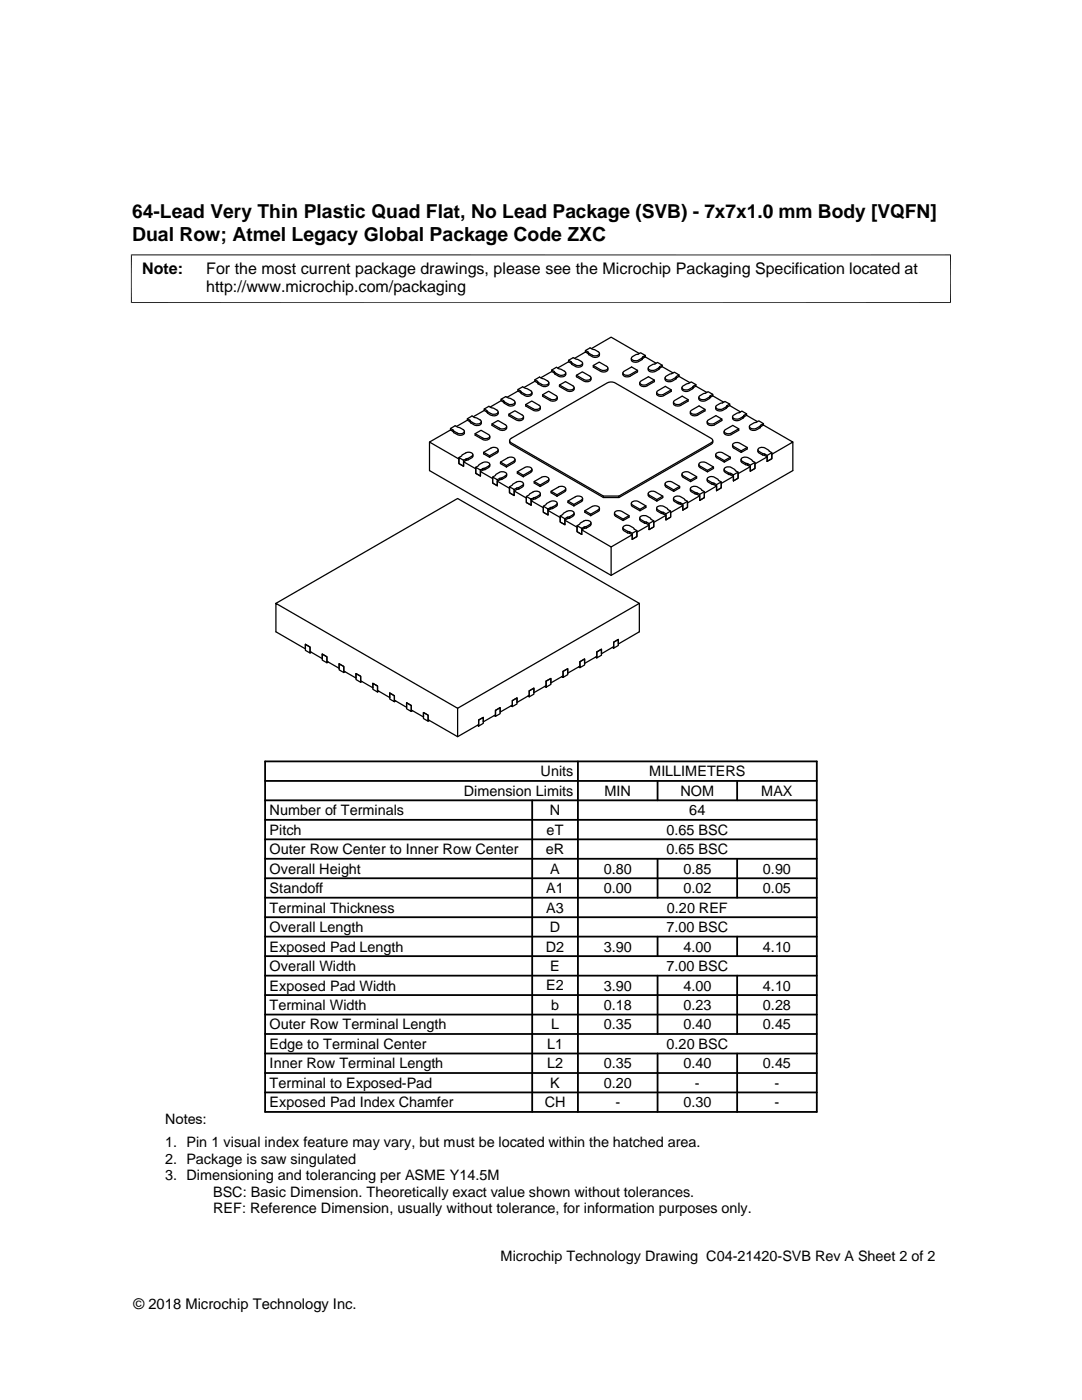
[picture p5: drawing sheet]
<svg xmlns="http://www.w3.org/2000/svg" width="216mm" height="279mm" viewBox="0 0 216 279" stroke-linecap="round" stroke-linejoin="round" font-family="sans-serif">
<g fill="none" stroke="#000" stroke-width=".25">
<path d="M100 80l-2.2 1.2M100 79.7l.5 .3v.3M100 80v-.3l.9-.6 1.6 .8 .3 .4a1.04 1.04 0 0 1-1.5 .3l-.7-.4M100 80l.5 .3a1.57 1.57 0 0 0 2.1 .5l.2-.5M100.5 80l.1 .5M103.4 77.7l.5 .3v.3M103.4 78l-2.2 1.3M103.4 78v-.3l.9-.5 1.6 .8 .2 .3a.88 .88 0 0 1-1.4 .4l-.7-.4M103.4 78l.5 .3a1.42 1.42 0 0 0 2.2 .4l.1-.4M103.9 78l.1 .5M106.7 75.8l.6 .3v.3M106.7 76.1v-.3l1-.6 1.6 .8a.37 .37 0 0 1 .2 .4 .37 .37 0 0 1-.3 .4h-.9l-.9-.5"/>
<path d="M106.7 76.1l-2.2 1.2M106.7 76.1l.6 .3a1.42 1.42 0 0 0 2.2 .4v-.4M107.3 76.1l.1 .5M108.3 78.8l1.4 .8a.98 .98 0 0 0 1.5-.3l-.2-.3-1.5-.9-1.2 .7v.3l1.4 .8a.89 .89 0 0 0 1.5-.6M110.1 73.9l.5 .2v.3M110.1 74.1v-.2l.9-.6 1.6 .8a.38 .38 0 0 1 .3 .4 .38 .38 0 0 1-.3 .3l-.9 .1-1-.5M110.1 74.1l-2.2 1.3M110.1 74.1l.5 .3a1.49 1.49 0 0 0 2.2 .5l.1-.5M110.6 74.1l.1 .6M111.6 76.8l1.5 .9a.98 .98 0 0 0 1.5-.4l-.3-.3-1.5-.8-1.2 .6v.3l1.5 .9a.85 .85 0 0 0 .9 .1 .85 .85 0 0 0 .6-.8M113.5 71.9l.5 .3v.3M113.5 72.2v-.3l.9-.5 1.6 .7a.36 .36 0 0 1 .2 .3 .36 .36 0 0 1-.1 .4l-1 .1-1-.5"/>
<path d="M113.5 72.2l-2.2 1.2M113.5 72.2l.5 .3a1.45 1.45 0 0 0 2.2 .5v-.5M114 72.2l.1 .5M115 74.9l1.5 .8a.98 .98 0 0 0 1.4-.3l-.2-.3-1.5-.9-1.2 .7v.3l1.5 .9a.87 .87 0 0 0 .9 .1 .87 .87 0 0 0 .5-.8M116.8 70l.5 .3v.3M116.8 70.3v-.3l1-.6 1.6 .8a.37 .37 0 0 1 .2 .4 .37 .37 0 0 1-.3 .3l-.9 .1-.9-.5M116.8 70.3l-2.2 1.2M116.8 70.3l.5 .3a1.49 1.49 0 0 0 2.2 .4l.1-.5M117.3 70.3l.2 .5M118 69.6l3.9-2.3 5.7 3.2M118.4 72.9l1.4 .9a.91 .91 0 0 0 1.5-.4l-.2-.3-1.5-.8-1.2 .6v.4l1.4 .8a.99 .99 0 0 0 1.5-.3v-.4M127.2 73.9l-1.5 .9a.86 .86 0 0 1-1.4-.5l1.7-1.1 1.2 .7v.3l-1.6 .9a.82 .82 0 0 1-.9 .1 .82 .82 0 0 1-.4-.8"/>
<path d="M128.1 71.5l.1-.3v.3M128.2 71.5l-.1 .3-.7 .4a.86 .86 0 0 1-.9 .1 .86 .86 0 0 1-.5-.8M128.2 71.2l.6-.3v.3M128.8 71.2l-.6 .3M128.8 70.9l-1-.5-.5 .3a1.41 1.41 0 0 0-1.3 .8 1.03 1.03 0 0 0 1.4 .4l.7-.4v.3M128.8 71.2l2.1 1.3M129.3 73.4a.86 .86 0 0 0 .6 .9 .86 .86 0 0 0 .9-.2l.7-.4 .1-.2M130.6 75.9l-1.5 .8a.97 .97 0 0 1-1.4-.4l1.7-1.1 1.2 .7v.3l-1.5 .8a1.02 1.02 0 0 1-1.4-.3v-.3M131.5 73.4l.1-.2v.3M131.6 73.2l.5-.3v.3M132.1 73.2l-.5 .3M132.1 72.9l-.9-.6-1.8 1a.76 .76 0 0 0 .4 .7 .76 .76 0 0 0 .9-.1l.8-.5v.3"/>
<path d="M132.1 73.2l2.2 1.2M132.7 75.4a.87 .87 0 0 0 .5 .8 .87 .87 0 0 0 1-.1l.7-.5 .1-.2M133.9 77.8l-1.4 .9a.98 .98 0 0 1-1.5-.4l1.8-1.2 1.1 .7v.3l-1.4 .9a1.02 1.02 0 0 1-1.5-.4v-.3M134.9 75.3l.1-.2v.3M135 75.1l.5-.3v.3M135.5 75.1l-.5 .3M135.5 74.8l-.9-.5-.6 .3a1.43 1.43 0 0 0-1.3 .8 1.04 1.04 0 0 0 1.5 .3l.7-.4v.3M135.5 75.1l2.2 1.3M136.1 77.3a.87 .87 0 0 0 .5 .8 .87 .87 0 0 0 .9-.1l.8-.6M137.3 79.8l-1.5 .8a.91 .91 0 0 1-1.4-.5l1.7-1 1.2 .7v.3l-1.6 .9a.81 .81 0 0 1-.9 0 .81 .81 0 0 1-.4-.7M138.2 77.3l.1-.2v.3M138.3 77.1l.6-.3v.3"/>
<path d="M138.9 77.1l-.6 .3M138.9 76.8l-1-.6-1.6 .8a.37 .37 0 0 0-.2 .4 .37 .37 0 0 0 .3 .3l.7 .1 1.1-.5v.3M138.9 77.1l2.1 1.2M139.4 79.3a.87 .87 0 0 0 .6 .8 .87 .87 0 0 0 .9-.2l.8-.6M141.6 79.2l.1-.2v.3M141.7 79l.5-.3v.3M142.2 79l-.5 .3M142.2 78.7l-.9-.5-1.6 .8a.36 .36 0 0 0-.3 .3 .36 .36 0 0 0 .3 .4l.8 .1 1.1-.6v.3M142.2 79l2.2 1.3M85.7 88.2v5.7l36.2 20.9 36.3-20.9v-5.7M89.9 85.8l-4.2 2.4 5.9 3.4v.9l.9 .5v-.8l1.7-.9 .2-.6M89.9 85.8v-.3l.9-.5 1.6 .7 .3 .3a.89 .89 0 0 1-1.5 .4l-.7-.4"/>
<path d="M89.9 85.5l.5 .3v.3M89.9 85.8l.5 .3a1.45 1.45 0 0 0 2.3 .4v-.4M90.4 85.8l.1 .5M91.6 91.3l1.3-.9a.99 .99 0 0 1 1.5 .4l-.2 .2-.8 .5M92.5 91.9l-.9-.6v1.2l.9 .5v-1.1l.5-.3v.3M92.5 92.2l2.4 1.4v.9l1 .5v-.9l1.6-.8 .2-.2v-.4M93 91.6l.4-.1v.3M93.3 83.9l-2.2 1.2M93.3 83.6l.5 .3v.3M93.3 83.9v-.3l.9-.6 1.6 .8 .2 .3a.9 .9 0 0 1-1.4 .4l-.7-.4M93.3 83.9l.5 .3a1.44 1.44 0 0 0 2.2 .3v-.4M93.8 83.9l.1 .5"/>
<path d="M94.8 86.6l1.5 .8a1.1 1.1 0 0 0 1.4-.3l-.1-.3-1.6-.9-1.2 .7v.2M94.8 86.8l1.5 .9a.85 .85 0 0 0 .9 .2 .85 .85 0 0 0 .5-.8M94.9 93.3l1.4-1a.89 .89 0 0 1 1.4 .5l-.9 .6M95.9 94.1l2.4 1.4v.9l.9 .5v-.9l1.6-.7 .3-.3v-.4M96.4 93.8v-.3l-.5 .3v1.2l-1-.5v-1.2l1 .5M96.4 93.5l.4-.1v.3M96.5 90.3l1.2 .7v.2M96.6 81.9l-2.2 1.3M96.6 81.6l.5 .3v.3M96.6 81.9v-.3l1-.5 1.6 .8 .2 .3a1.4 1.4 0 0 1-2.1-.1M96.6 81.9l.5 .3a1.49 1.49 0 0 0 2.3 .4v-.4M97.1 81.9l.2 .5"/>
<path d="M97.7 91l1.5-.9a.48 .48 0 0 0 .1-.6 .48 .48 0 0 0-.6-.2l-.6 .1-1.6 .9v.3l1.2 .6M98.2 84.6l1.5 .8a.98 .98 0 0 0 1.4-.3l-.2-.3-1.5-.9-1.2 .7v.3l1.5 .9a.86 .86 0 0 0 .9 .1 .86 .86 0 0 0 .5-.8M98.3 95.2l.5-.3 .2-.2a1.41 1.41 0 0 1 2.1-.1l-.2 .3-.8 .5M99.2 95.7l-.9-.5v1.2l.9 .5v-1.2l.6-.3v.3M99.2 96l2.5 1.5v.8l.9 .6v-.9l1.6-.8 .2-.2 .1-.4M99.4 89.8l-.1 .5-1.6 .9M99.8 95.4h.3v.3M99.9 92.2l1.1 .7v.3M101 92.9l1.5-.8a.44 .44 0 0 0 .2-.6 .44 .44 0 0 0-.5-.3l-.9 .2-1.4 .8v.3l1.1 .7M101.5 82.7l1.5 .8a.91 .91 0 0 0 1.5-.4l-.2-.2-1.6-.9-1.2 .7v.3l1.5 .8a.85 .85 0 0 0 1 .2 .85 .85 0 0 0 .5-.8M101.7 97.2l1.3-1a1.04 1.04 0 0 1 1.5 .4l-.2 .2-.8 .5M101.7 87.9l.2 .7 18.5 10.7h3.1l18.4-10.6 .3-.4v-.4"/>
<path d="M102.6 97.7l-.9-.5v1.1l.9 .6v-1.2l.5-.3v.3M102.6 98l2.4 1.4v.9l1 .5v-.9l1.7-.8 .1-.6M102.8 91.7l-.2 .6-1.6 .9M103.1 97.4l.4-.1v.3M103.2 94.1l1.2 .7v.3M104.4 94.8l1.6-.9a.57 .57 0 0 0-.1-.6 .57 .57 0 0 0-.7-.1h-.4l-1.6 .9v.4l1.2 .6M104.9 80.7l1.5 .9a1.12 1.12 0 0 0 1.4-.3l-.2-.4-1.5-.9-1.2 .7v.3l1.5 .9a.89 .89 0 0 0 1.4-.7M105 99.1l1.4-.9a1.04 1.04 0 0 1 1.4 .3l-.1 .3-.8 .5M106 99.6l-1-.5v1.2l1 .5v-1.2l.5-.3v.3M106 99.9l2.4 1.4v.9l.9 .6v-.9l1.7-.9 .2-.5M106.2 93.6l-.2 .6-1.6 .9M106.5 99.3h.4v.2"/>
<path d="M106.6 96.1l1.2 .7v.3M107.8 96.8l1.7-1.1a.89 .89 0 0 0-1.4-.4l-1.5 .8v.3l1.2 .7M109.5 95.6l-.1 .6-1.6 .9M110 98l1.1 .7v.3M111.1 98.7l1.5-.8a.4 .4 0 0 0 .3-.5 .4 .4 0 0 0-.5-.3h-.9l-1.5 .9v.3l1.1 .7M112.9 97.5l-.2 .6-1.6 .9M113.3 100l1.2 .7v.3M116.2 99.5l-.1 .6-1.6 .9M120.4 99h3.1v.3M123.5 99l18.4-10.6a.47 .47 0 0 0 .3-.5 .47 .47 0 0 0-.3-.4l-19.2-11.1-.7-.2-.8 .2-19.2 11.1-.3 .3v.2l.3 .4 18.4 10.6v.3M129.3 98.5l.2 .6 1.6 .9 1.1-.7v-.3l-1.4-.8a.98 .98 0 0 0-1.4 .4l.2 .2 1.5 .9M132.2 99l-1.1 .7v.3"/>
<path d="M132.7 96.6l.1 .5 1.6 1 1.2-.7v-.3l-1.4-.9a.98 .98 0 0 0-1.5 .4l.2 .3 1.5 .9M134.4 99.5l.1 .6 1.2 .5M135.6 97.1l-1.2 .7v.3M136.1 94.6l.1 .6 1.6 .9 1.2-.7v-.3l-1.5-.8a1 1 0 0 0-1.4 .4l1.7 1.1M137.8 97.5l.1 .6 1.2 .6M138.7 98.3l.4 .1v.3M138.7 98.6v-.3l-.7-.4a.49 .49 0 0 1-.1-.6 .49 .49 0 0 1 .6-.3l.6 .1 1.4 1v1.2l-.9 .6M139 95.1l-1.2 .7v.3M139.1 98.4l.5 .3v1.2M139.1 98.7l.5 .3v.9M139.4 92.7l.2 .5 1.6 1 1.2-.7v-.3l-1.5-.9a.9 .9 0 0 0-1.4 .5l1.7 1.1M139.6 99l-2.4 1.4v.9l-1 .5"/>
<path d="M140.5 98.1l-.9 .6M140.7 81.7l-1.5 .8a.89 .89 0 0 1-1.4-.4l1.7-1.1 1.2 .7v.3l-1.6 .9a.82 .82 0 0 1-.9 .1 .82 .82 0 0 1-.4-.8M141.1 95.6l.2 .6 .8 .4 .4 .1M142.1 96.3l.4 .1v.3M142.1 96.6v-.3l-1-.6a.89 .89 0 0 1 1.5-.5l1.3 1v1.2l-.9 .5M142.4 93.2l-1.2 .7v.3M142.5 96.4l.5 .3v1.2M142.5 96.7l.5 .3v.9M142.8 90.7l.2 .6 1.5 .9 1.2-.7v-.3l-1.4-.8a.97 .97 0 0 0-1.5 .4l1.7 1.1M143 97l-2.5 1.4v.9l-.9 .6M143.9 96.2l-.9 .5M144 83.6l-1.4 .9a.86 .86 0 0 1-1.5-.5l1.8-1 1.1 .6v.3l-1.6 1a.82 .82 0 0 1-.9 0 .82 .82 0 0 1-.4-.8"/>
<path d="M144.5 93.6v.4a1.83 1.83 0 0 0 1.3 .8M144.9 81.2l.2-.3v.3M145.1 81.2l-.2 .3-1.1 .5a.74 .74 0 0 1-1-.8M145.1 80.9l.5-.3v.3M145.4 94.4l.4 .1v.3M145.4 94.7v-.3l-.9-.7a.9 .9 0 0 1 1.4-.4l1.4 .9v1.2l-1 .6M145.6 80.9l-.5 .3M145.6 80.6l-.9-.5-.6 .3a1.51 1.51 0 0 0-1.3 .8 1.03 1.03 0 0 0 1.5 .4l.6-.4v.3M145.6 80.9l2.2 1.3M145.7 91.2l-1.2 .7v.3M145.8 94.5l.5 .3v1.2M145.8 94.8l.5 .3v.9"/>
<path d="M146.2 88.8l.1 .6 1.6 .9 1.2-.7v-.3l-1.5-.8a.96 .96 0 0 0-1.4 .4l1.7 1.1M146.2 83.2a.87 .87 0 0 0 .5 .8 .87 .87 0 0 0 .9-.2l.7-.4 .1-.2M146.3 95.1l-2.4 1.4v.9l-.9 .5M147.3 94.2l-1 .6M147.4 85.6l-1.5 .8a.96 .96 0 0 1-1.4-.4l.2-.3 1.5-.8 1.2 .7v.3l-1.5 .8a1.02 1.02 0 0 1-1.4-.3v-.3M147.9 91.7l.1 .6 1.2 .5M148.3 83.1l.1-.2v.3M148.4 82.9l.6-.3v.3M148.8 92.8v-.3l-.7-.4a.55 .55 0 0 1 0-.8 .55 .55 0 0 1 .7-.1 2.03 2.03 0 0 1 1.3 .8l.5 .3v1.2l-.9 .5M148.8 92.5h.4v.3M149 82.9l-.6 .3M149 82.6l-1-.6-1.6 .8a.37 .37 0 0 0-.2 .4 .37 .37 0 0 0 .3 .3l.7 .1 1.1-.5v.3"/>
<path d="M149 82.9l2.1 1.2M149.1 89.3l-1.2 .7v.3M149.2 92.5l.5 .3v1.2M149.2 92.8l.5 .3v.9M149.5 85.1a.88 .88 0 0 0 .6 .8 .88 .88 0 0 0 .9-.1l.7-.4 .1-.3M149.7 93.1l-2.4 1.4v.9l-1 .6M150.6 92.3l-.9 .5M151.2 89.8l.2 .5 1.2 .6M151.7 85l.1-.2v.3M151.8 84.8l.5-.3v.3M152.2 90.8v-.3l-1-.7a.92 .92 0 0 1 1.5-.4l1.3 .9v1.2l-.9 .6M152.2 90.5l.4 .1v.3"/>
<path d="M152.3 84.5l-.9-.5-1.6 .8a.37 .37 0 0 0-.3 .3 .37 .37 0 0 0 .3 .4l.8 .1 1.1-.6v.4M152.3 84.8l-.5 .3M152.3 84.8l5.9 3.4-4.2 2.5v.8l-.9 .6M152.6 90.6l.5 .3v1.2M152.6 90.9l.5 .3v.9M153.1 91.2l-2.5 1.4v.9l-.9 .5M154 90.3l-.9 .6M108.4 101l1.3-.9a1.02 1.02 0 0 1 1.5 .3l-.2 .3-.7 .5M109.3 101.6l-.9-.6v1.2l.9 .6v-1.2l.6-.3v.3M109.3 101.9l2.5 1.4v.9l.9 .5v-.9l.5-.3a1.45 1.45 0 0 0 1.4-.8v-.3M109.9 101.3l.4-.1v.3M111.8 103l1.3-1a.96 .96 0 0 1 1.5 .4l-.2 .3-.8 .4"/>
<path d="M112.7 103.8l2.4 1.4v.9l1 .6v-1l1.6-.7 .2-.3v-.4M113.2 103.5v-.3l-.5 .3v1.2l-.9-.5v-1.2l.9 .5M113.2 103.2l.4-.1v.3M114.5 100.7l1.5-.9a.38 .38 0 0 0 .2-.4 .38 .38 0 0 0-.3-.3h-1l-1.6 .9v.3l1.2 .7M115.1 104.9l.7-.5a1.4 1.4 0 0 1 2.1-.1l-.2 .4-.7 .4M116.1 105.5l-1-.6v1.2l1 .6v-1.2l.5-.3v.3M116.1 105.7l5.8 3.5 4.3-2.5M116.6 105.2l.4-.1v.3M116.7 101.9l1.2 .7v.3M117.9 102.6l1.5-.8a.38 .38 0 0 0 .2-.4 .38 .38 0 0 0-.3-.4h-1l-1.6 .9v.3l1.2 .7M119.6 101.4l-.1 .6-1.6 .9M121.9 109.2v5.6"/>
<path d="M122.6 102.4l.1 .6 1.6 .9 1.2-.7v-.3l-1.4-.9a.9 .9 0 0 0-1.5 .5l1.7 1.1M124.3 105.3l.1 .6 .8 .5h.4M125.2 106l.4 .1v.3M125.2 106.4v-.4l-.7-.4a.34 .34 0 0 1-.2-.3 .34 .34 0 0 1 .2-.3l.5-.2a1.79 1.79 0 0 1 1.6 .8l.5 .3v1.2l-.9 .5M125.5 102.9l-1.2 .7v.3M125.6 106.1l.6 .3v1.2M125.6 106.4l.6 .3v.9M126 100.5l.1 .5 1.6 .9 1.2-.6v-.3l-1.5-.9a.99 .99 0 0 0-1.4 .4l.2 .3 1.5 .8M127.1 105.9l-.9 .5M127.7 103.4l.1 .5 .8 .5 .4 .1M128.6 104.1l.4 .1v.3M128.6 104.4v-.3l-.7-.4a.36 .36 0 0 1-.2-.3 .36 .36 0 0 1 .1-.3l.5-.2a1.64 1.64 0 0 1 1.6 .8l.6 .2v1.3l-1 .5"/>
<path d="M128.9 101l-1.2 .6v.3M129 104.2l.5 .3v1.2M129 104.5l.5 .3v.9M129.5 104.8l-2.4 1.4v.9l-.9 .5M130.5 103.9l-1 .6M131 101.4v.3M131 101.7l.2 .3 1.2 .6M132 102.2h.4v.4M132 102.5v-.3l-.7-.4a.4 .4 0 0 1-.2-.5 .4 .4 0 0 1 .4-.3l.2-.1a1.76 1.76 0 0 1 1.6 .8l.5 .3v1.2l-.9 .5M132.4 102.2l.5 .4v1.1M132.4 102.6l.5 .2v.9M132.9 102.8l-2.4 1.4v1l-1 .5"/>
<path d="M133.8 102l-.9 .6M135.3 100.2l.4 .1v.3M135.3 100.5v-.3l-.9-.6a.92 .92 0 0 1 1.4-.5l1.4 1v1.2l-1 .5M135.7 100.3l.5 .3v1.2M135.7 100.6l.5 .3v.9M136.2 100.9l-2.4 1.4v.9l-.9 .5M137.2 100.1l-1 .5M55.1 120.4l36.2 21 36.3-21-36.3-20.9-36.2 20.9v5.7l5.8 3.4v-.9l1 .5v.9l2.4 1.4v-.9l.9 .6v.9l2.5 1.4v-.9l.9 .5v.9l2.4 1.4v-.9l1 .6v.9l2.4 1.4v-.9l.9 .5v.9l2.5 1.4v-.9l.9 .6v.8l2.4 1.5v-.9l1 .5v.9l2.4 1.4v-.9l.9 .5v.9l5.9 3.4 4.2-2.4v-.9l.9-.5v.9l2.5-1.4v-.9l.9-.6v.9l2.4-1.4v-.9l1-.5v.9l2.4-1.4v-.9l.9-.6v.9l2.5-1.4v-.9l.9-.5v.9l2.5-1.4v-.9l.9-.5v.8l2.4-1.4v-.8l.9-.6v.9l2.5-1.4v-.9l.9-.5v.9l2.4-1.4v-.9l1-.6v.9l4.2-2.4v-5.7M60.9 128.6l1 .5v1.2l-1-.5zM62.1 130.2l-.2 .1M64.3 130.5l.9 .6v1.2l-.9-.6zM65.5 132.1l-.3 .2"/>
<path d="M67.7 132.5l.9 .5v1.2l-.9-.5zM68.9 134.1l-.3 .1M71 134.4l1 .6v1.2l-1-.6zM72.2 136l-.2 .2M74.4 136.4l.9 .5v1.2l-.9-.5zM75.6 137.9l-.3 .2M77.8 138.3l.9 .6v1.1l-.9-.5zM79 139.9l-.3 .1M105.3 138.9l.3 .2v-1.2l.9-.6v1.2l-.9 .6M108.7 137l.3 .1v-1.2l.9-.5v1.2l-.9 .5M112.1 135l.3 .2v-1.2l.9-.5v1.1l-.9 .6M115.4 133.1l.3 .1v-1.1l.9-.6v1.2l-.9 .5"/>
<path d="M118.8 131.1l.3 .2v-1.2l.9-.5v1.2l-.9 .5M122.2 129.2l.2 .1v-1.1l1-.6v1.2l-1 .5M81.1 140.3l1 .5v1.2l-1-.5zM82.3 141.8l-.2 .2M84.5 142.2l.9 .5v1.2l-.9-.5zM85.7 143.8l-.3 .1M91.3 141.4v5.6M95.3 144.8l.2 .1v-1.2l.9-.5v1.2l-.9 .5M98.6 142.8l.3 .2v-1.2l.9-.6v1.2l-.9 .6M102 140.9l.2 .1v-1.2l1-.5v1.2l-1 .5"/>
</g>
<path d="M26.1 50.9h163.7M26.2 50.8v9.7M189.7 50.8v9.7M26.1 60.4h163.7" fill="none" stroke="#000" stroke-width=".2"/>
<g fill="none" stroke="#000" stroke-width=".36">
<path d="M52.9 159.7h110.1M52.9 155.9h110.1M52.9 152h110.1v69.9h-110.1zM106.2 159.7v62.2M115.3 152v69.9M131.2 155.9v3.8M147.1 155.9v3.8M52.9 175.3h110.1M52.9 167.5h110.1M52.9 163.6h110.1M52.9 179.2h110.1M52.9 171.4h110.1"/>
<path d="M131.2 171.4v7.8M147.1 171.4v7.8M52.9 186.9h110.1M52.9 183h110.1M52.9 194.7h110.1M52.9 190.8h110.1M52.9 198.6h110.1M131.2 186.9v3.9M131.2 194.7v11.7M147.1 186.9v3.9M147.1 194.7v11.7M52.9 202.5h110.1"/>
<path d="M52.9 218h110.1M52.9 206.4h110.1M52.9 210.2h110.1M52.9 214.1h110.1M131.2 210.2v11.7M147.1 210.2v11.7"/>
</g>
<text font-size="3.9" x="26.4" y="48">Dual Row; Atmel Legacy Global Package Code ZXC</text>
<text font-size="3.8" x="26.4" y="43.5">64-Lead Very Thin Plastic Quad Flat, No Lead Package (SVB) - 7x7x1.0 mm Body [VQFN]</text>
<g font-size="3.2">
<text x="28.4" y="54.6">Note:</text>
<text x="41.1" y="58.3">http://www.microchip.com/packaging</text>
<text x="41.1" y="54.6">For the most current package drawings, please see the Microchip Packaging Specification located at</text>
</g>
<g font-size="2.9">
<text x="107.9" y="154.9">Units</text>
<text x="129.6" y="154.9">MILLIMETERS</text>
<text x="92.5" y="158.8">Dimension Limits</text>
<text x="120.6" y="158.8">MIN</text>
<text x="135.8" y="158.8">NOM</text>
<text x="151.9" y="158.8">MAX</text>
<text x="53.8" y="162.7">Number of Terminals</text>
<text x="53.8" y="166.6">Pitch</text>
<text x="109.1" y="166.6">eT</text>
<text x="109.7" y="162.7">N</text>
<text x="133" y="166.6">0.65 BSC</text>
<text x="137.5" y="162.7">64</text>
<text x="53.8" y="170.5">Outer Row Center to Inner Row Center</text>
<text x="108.9" y="170.5">eR</text>
<text x="133" y="170.5">0.65 BSC</text>
<text x="53.8" y="174.4">Overall Height</text>
<text x="53.8" y="178.2">Standoff</text>
<text x="109" y="178.2">A1</text>
<text x="109.8" y="174.4">A</text>
<text x="120.5" y="174.4">0.80</text>
<text x="120.5" y="178.2">0.00</text>
<text x="136.4" y="174.4">0.85</text>
<text x="136.4" y="178.2">0.02</text>
<text x="152.2" y="174.4">0.90</text>
<text x="152.2" y="178.2">0.05</text>
<text x="53.8" y="182.1">Terminal Thickness</text>
<text x="109" y="182.1">A3</text>
<text x="133.1" y="182.1">0.20 REF</text>
<text x="53.8" y="186">Overall Length</text>
<text x="53.8" y="189.9">Exposed Pad Length</text>
<text x="108.9" y="189.9">D2</text>
<text x="109.7" y="186">D</text>
<text x="120.5" y="189.9">3.90</text>
<text x="133" y="186">7.00 BSC</text>
<text x="136.4" y="189.9">4.00</text>
<text x="152.2" y="189.9">4.10</text>
<text x="53.8" y="193.8">Overall Width</text>
<text x="53.8" y="197.7">Exposed Pad Width</text>
<text x="109" y="197.7">E2</text>
<text x="109.8" y="193.8">E</text>
<text x="120.5" y="197.7">3.90</text>
<text x="133" y="193.8">7.00 BSC</text>
<text x="136.4" y="197.7">4.00</text>
<text x="152.2" y="197.7">4.10</text>
<text x="53.8" y="201.6">Terminal Width</text>
<text x="110" y="201.5">b</text>
<text x="120.5" y="201.6">0.18</text>
<text x="136.4" y="201.6">0.23</text>
<text x="152.2" y="201.6">0.28</text>
<text x="53.8" y="205.4">Outer Row Terminal Length</text>
<text x="53.8" y="209.3">Edge to Terminal Center</text>
<text x="109.2" y="209.3">L1</text>
<text x="110" y="205.4">L</text>
<text x="120.5" y="205.4">0.35</text>
<text x="133" y="209.3">0.20 BSC</text>
<text x="136.4" y="205.4">0.40</text>
<text x="152.2" y="205.4">0.45</text>
<text x="53.8" y="213.2">Inner Row Terminal Length</text>
<text x="109.2" y="213.2">L2</text>
<text x="120.5" y="213.2">0.35</text>
<text x="136.4" y="213.2">0.40</text>
<text x="152.2" y="213.2">0.45</text>
<text x="53.8" y="217.1">Terminal to Exposed-Pad</text>
<text x="53.8" y="221">Exposed Pad Index Chamfer</text>
<text x="108.7" y="221">CH</text>
<text x="109.8" y="217.1">K</text>
<text x="120.5" y="217.1">0.20</text>
<text x="122.8" y="221">-</text>
<text x="136.4" y="221">0.30</text>
<text x="138.7" y="217.1">-</text>
<text x="154.6" y="217.1">-</text>
<text x="154.6" y="221">-</text>
<text x="32.9" y="224.3">Notes:</text>
<text x="32.9" y="228.9">1. Pin 1 visual index feature may vary, but must be located within the hatched area.</text>
<text x="32.9" y="232.2">2. Package is saw singulated</text>
<text x="32.9" y="235.5">3. Dimensioning and tolerancing per ASME Y14.5M</text>
<text x="42.5" y="238.8">BSC: Basic Dimension. Theoretically exact value shown without tolerances.</text>
<text x="42.5" y="242.2">REF: Reference Dimension, usually without tolerance, for information purposes only.</text>
<text x="99.9" y="251.7">Microchip Technology Drawing C04-21420-SVB Rev A Sheet 2 of 2</text>
<text x="26.6" y="261.3">© 2018 Microchip Technology Inc.</text>
</g>
</svg>
